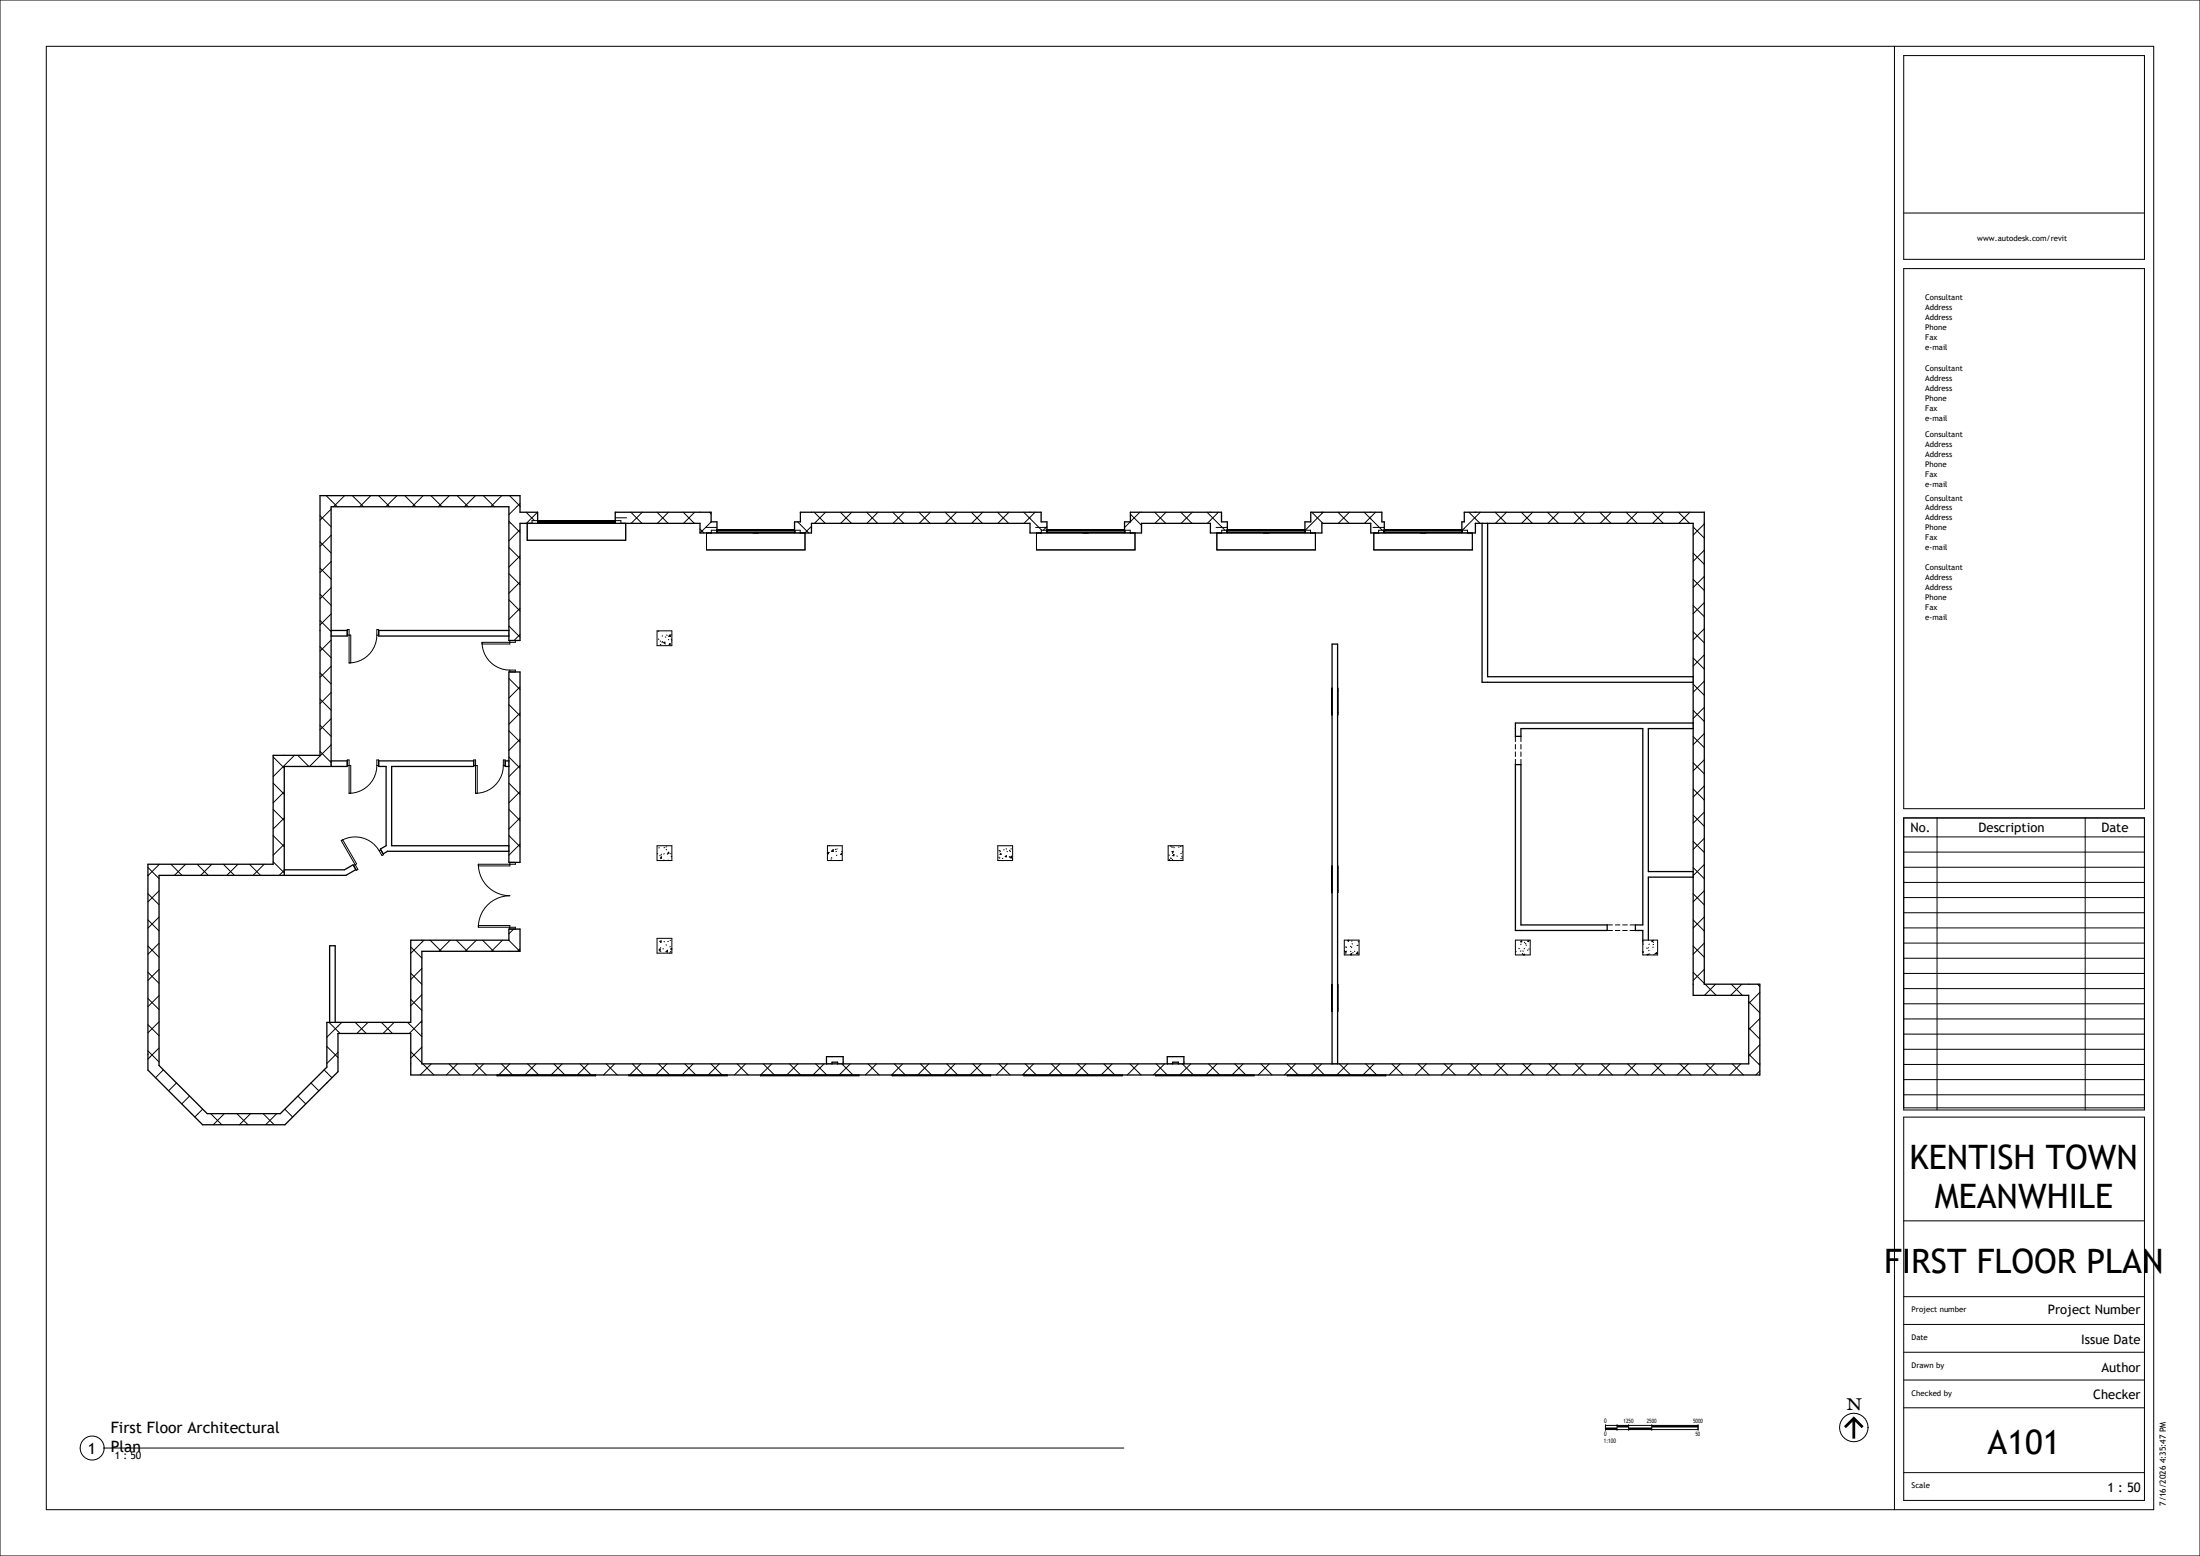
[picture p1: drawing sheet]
<svg xmlns="http://www.w3.org/2000/svg" width="1188mm" height="840mm" viewBox="0 0 1188 840" stroke-linecap="round" stroke-linejoin="round" font-family="sans-serif">
<g fill="none" stroke="#000" stroke-width=".54">
<path d="M0 0h1188v840h-1188zM25 25h1138v790h-1138zM1023 25v790M1028 30h130v110h-130zM1028 115h130M1028 145h130v292h-130zM173 278l6 6M176 268l6 6M179 275l-6 6M186 268l-6 6M190 268l6 6M200 268l-6 6"/>
<path d="M204 268l6 6M214 268l-6 6M219 268l6 6M228 268l-6 6M233 268l6 6M243 268l-6 6M247 268l6 6M257 268l-6 6M261 268l6 6M271 268l-6 6M275 268l6 5M281 272l-6 6"/>
<path d="M284 277l5 4M290 277l-6 6M332 280h6M333 277h-1M341 277l6 6M347 277l-6 6M355 277l6 6M361 277l-6 6M369 277l6 6M375 277l-6 6M383 277h1M440 277l6 6"/>
<path d="M446 277l-6 6M454 277l6 6M460 277l-6 6M468 277l6 6M474 277l-6 6M482 277l6 6M488 277l-6 6M496 277l6 6M502 277l-6 6M510 277l6 6M517 277l-6 6M524 277l6 6"/>
<path d="M531 277l-6 6M539 277l6 6M545 277l-6 6M553 277l9 9M559 277l-6 6M610 278l6 6M616 277l-9 8M623 277l6 6M630 277l-6 6M638 277l6 6M644 277l-6 6M652 277l9 9"/>
<path d="M658 277l-6 6M708 277l6 6M715 277l-10 9M722 277l6 6M729 277l-6 6M737 277l9 9M743 277l-6 6M793 277l6 6M799 277l-9 9M807 277l6 6M813 277l-6 6M821 277l6 6"/>
<path d="M828 277l-6 6M836 277l6 6M842 277l-6 6M850 277l6 6M856 277l-6 6M864 277l6 6M870 277l-6 6M878 277l6 6M884 277l-6 6M892 277l6 6M898 277l-6 6M906 277l6 6"/>
<path d="M912 277l-6 6M173 293l6 6M179 289l-6 6M275 296l6 6M275 281l6 6M281 286l-6 6M285 283h53v9h-53zM287 283v-2h48v2M290 282h.1M290 281v2M290 282h42M310 282h.1"/>
<path d="M310 282h3M313 282h.1M332 282h.1M332 281v2M378 286l2 2M381 285h6M381 288h54v9h-54zM384 282l-6 6M384 288v-2h48v2M387 287h.1M387 286v2M387 287h42"/>
<path d="M407 288h.1M407 288h3M410 288h.1M429 287h.1M429 286v2M431 282l6 6M438 284l-3 4M559 285h6M560 288h53v9h-53zM562 287v1M562 288v-2h48v2M565 287h.1"/>
<path d="M565 284l-2 2M565 287h42M565 286v2M585 288h.1M585 288h3M588 288h.1M607 287h.1M607 286v2M657 285h6M657 288h53v9h-53zM660 288v-2h48v2M663 287h.1"/>
<path d="M663 286h-1M663 287h42M663 286v2M682 288h.1M682 288h3M685 288h.1M705 287h.1M705 286v2M741 285h6M742 288h53v9h-53zM744 288v-2h48v2M747 287h.1"/>
<path d="M747 286h.1M747 287h42M747 286v2M767 288h.1M767 288h3M770 288h.1M789 287h.1M789 286v2M800 283h3M914 299l6 6M914 284l6 6M920 283l-6 6"/>
<path d="M920 297l-6 6M173 307l6 6M179 303l-6 6M179 317l-6 6M275 310l6 6M281 300l-6 6M281 314l-6 6M914 313l6 6M920 311l-6 6M173 335l6 6M173 321l6 6M179 331l-6 6"/>
<path d="M187 340v3h2v15h-1v-18zM203 340h1v3h-1zM275 338l6 6M275 324l6 6M281 328l-6 6M914 327l6 6M920 325l-6 6M920 339l-6 6M173 349l6 6M179 346l-6 6M179 360l-6 6M179 340v3"/>
<path d="M203 343a15 15 0 0 1-15 15M260 347a15 15 0 0 0 15 15M260 347h18v-1h-3v2h-15zM275 340v3M281 343l-3 3M355 341h8v8h-8zM355 345h1M356 341h-1M357 346h.1M357 348h.1M358 346v1M358 347h-1"/>
<path d="M358 343h.1M358 347h1zM359 348h.1M360 344h-1M360 343h.1M361 345h.1M362 347v1h-1zM362 343v1l-1-1zM362 344h.1M362 345h1M363 343h.1M363 346h.1"/>
<path d="M914 355l6 6M914 341l6 6M920 354l-6 6M173 377l6 6M173 363l6 6M179 374l-6 6M275 366l6 6M275 362h3v1h-3zM281 371l-6 6M719 372h.1M719 372v14M719 373h.1"/>
<path d="M722 372v14zM722 373h.1M914 369l6 6M914 365v3M920 368l-6 6M173 392l6 6M179 388l-6 6M275 395l6 6M275 380l6 6M281 385l-6 6M281 399l-6 6M719 386h.1"/>
<path d="M719 385h.1M722 385h.1M818 398v2M821 398v2M914 398l6 6M914 383l6 6M914 390v3M920 382l-6 6M920 396l-6 6M147 409l6 6M159 408l-12 11M161 408l6 6"/>
<path d="M173 406l6 6M179 402l-12 12M179 411v3M187 410v3h2v15h-1v-18zM203 413a15 15 0 0 1-15 15M203 410h1v3h-1zM256 410v3h2v15h-1v-18zM272 413a15 15 0 0 1-15 15M272 410h1v3h-1zM275 409l6 6M275 411v3M281 413l-6 6"/>
<path d="M818 402v2M818 406v2M818 410v3M821 402v2M821 406v2M821 410v3M914 412l6 6M920 410l-6 6M147 437l6 6M147 423l6 6M153 427l-6 6M275 437l6 6"/>
<path d="M275 423l6 6M281 427l-6 6M914 426l6 6M920 424l-6 6M920 438l-6 6M147 451l6 6M153 442l-6 6M153 456l-6 6M184 454a15 15 0 0 1 21 5M184 454l1-1 8 13-2 1 1 3 1-1zM205 459h1l1 2-1 1zM275 451l6 6"/>
<path d="M275 457v3M281 442l-6 6M281 456l-6 6M355 457h8v8h-8zM356 458h.1M359 457v1M360 459h.1M360 457h.1M447 457h8v8h-8zM447 459h.1M448 457h.1M449 459v1"/>
<path d="M450 459v1l-1-1zM451 458v1M452 460h-1M452 458h.1M454 460h1M539 457h8v8h-8zM540 459h-1M540 459h.1M540 460h.1M542 459h.1M543 458h1M544 460h.1"/>
<path d="M545 459h.1M545 460h1M546 458h.1M631 457h8v8h-8zM632 457h.1M633 457h.1M633 460h1h-1zM634 458h.1M637 457h-1M637 457h1M638 457h.1M639 460h-1"/>
<path d="M914 454l6 6M914 440l6 6M920 453l-6 6M1028 442h130v156h-130zM80 468l6 6M86 467l-6 6M92 467l6 6M100 467l-6 6M106 467l6 6M114 467l-6 6M121 467l6 6M128 467l-6 6"/>
<path d="M135 467l6 6M143 467l-6 6M147 465l6 6M153 470l-2 3M153 470v3M258 467a17 17 0 0 0 17 17 17 17 0 0 0-17 17M275 465v1M275 466v1h-17M275 466h3v1h-20M355 461h.1M356 462h.1M357 463h.1"/>
<path d="M357 462h.1M357 461h.1M359 464h-1M359 461h-1M360 461h1M361 464h.1M361 460v1zM362 461h.1M362 462l1 1M447 460v1M448 460h.1M449 463h.1"/>
<path d="M449 464h.1M452 462h.1M453 465h.1M454 461h1h-1zM540 463h-1M540 463h.1M540 461h1h-1zM541 463l1 1M543 462v1zM543 462h.1M545 462v1M546 462v1h-1z"/>
<path d="M547 464h.1M631 465l1-1v1M632 462h-1M632 463h.1M633 464h.1M633 460v1M634 461v1h-1zM634 461h.1M635 462h1M638 463v1M638 461h.1M638 462h.1"/>
<path d="M638 463h.1M719 468v14M719 468h.1M719 469h.1M722 468v14zM722 469h.1M914 468l6 6M914 471v3M920 467l-6 6M80 497l6 6M80 482l6 6M86 481l-6 6"/>
<path d="M86 495l-6 6M258 500h17v2h3v-1h-20zM719 482h.1M719 481h.1M722 481h.1M868 499h3M872 499h3M876 499h3M880 499h3M914 497l6 6M914 482l6 6M920 481l-6 6"/>
<path d="M920 495l-6 6M80 511l6 6M86 509l-6 6M222 511l6 6M229 508l-7 7M232 508l6 6M243 508l-6 6M246 508l6 6M257 508l-6 6M261 508l6 6M271 508l-6 6M275 508l6 6"/>
<path d="M277 502l-2 2M281 512l-2 2M355 507h8v8h-8zM356 513h.1M356 508h1v1zM356 512v1zM357 513v1M357 512h.1M357 508h.1M357 509h.1M358 512h.1M359 508h.1"/>
<path d="M360 510h.1M360 513l1 1h-1zM361 508h.1M362 514v1M362 511h.1M362 514h.1M362 512h.1M362 508h.1M363 512h-1l1 1M726 508h8v8h-8zM726 513h.1M726 514h1z"/>
<path d="M727 511v1M727 515h-1M727 511h.1M728 508h.1M729 514h.1M729 511h.1M730 515h-1zM730 515h.1M730 511h.1M730 509v1M730 508h.1M731 514h-1"/>
<path d="M731 513l1 1M733 510h.1M733 514v1h-1zM733 508h1M818 511h.1M818 508h8v8h-8zM819 514h-1M820 512h.1M821 513h.1M821 510h.1M822 508h.1M822 508h-1z"/>
<path d="M822 515h.1M822 513l1 1M823 516v-1v1M823 515v1M823 512h.1M823 509h.1M824 509h.1M824 510h.1M825 508h1h-1zM825 513h.1M826 512h.1M868 502h3"/>
<path d="M872 502h3M876 502h3M880 502h3M887 514h.1M887 508h8v8h-8zM887 510h.1M889 512h.1M890 516v-1v1M890 515h.1M890 512h.1M890 513h.1M891 510h-1"/>
<path d="M891 515h.1M892 508h1h-1zM893 510h.1M893 509h.1M893 511h-1M893 508h.1M893 515v1M894 515h.1M894 514l1 1h-1zM914 511l6 6M920 509l-6 6M80 539l6 6"/>
<path d="M80 525l6 6M86 523l-6 6M86 537l-6 6M222 539l6 6M222 525l6 6M228 523l-6 6M228 537l-6 6M719 532v14M719 532h.1M719 533h.1M722 532v14zM722 533h.1"/>
<path d="M914 525l6 6M920 523l-6 6M921 531l6 6M926 531l-6 6M935 531l6 6M941 531l-6 6M949 531l1 2M950 536l-6 6M80 553l6 6M86 552l-6 6M178 552l6 6M178 552h3"/>
<path d="M185 552l-9 8M192 552l6 6M199 552l-6 6M206 552l6 6M213 552l-6 6M220 552l8 8M228 551l-7 7M719 546h.1M719 545h.1M722 545h.1M944 555l6 6M944 541l6 6"/>
<path d="M950 550l-6 6M80 567l6 6M86 566l-6 6M88 578l-4 4M175 578l4 4M176 565l6 6M182 568l-6 6M222 568l6 6M228 565l-6 6M228 574l6 6M233 574l-6 6M242 574l6 6"/>
<path d="M247 574l-6 6M257 574l6 6M261 574l-6 6M271 574l6 6M275 574l-6 6M285 574l6 6M289 574l-6 6M299 574l6 6M304 574l-6 6M313 574l6 6M318 574l-6 6M327 574l6 6"/>
<path d="M332 574l-6 6M341 574l6 6M346 574l-6 6M356 574l6 6M360 574l-6 6M370 574l6 6M374 574l-6 6M384 574l6 6M388 574l-6 6M398 574l6 6M403 574l-6 6M412 574l6 6"/>
<path d="M417 574l-6 6M426 574l6 6M431 574l-6 6M440 574l6 6M445 574l-6 6M446 574h3M452 574h3M455 574l6 6M459 574l-6 6M469 574l6 6M473 574l-6 6M483 574l6 6"/>
<path d="M487 574l-6 6M497 574l6 6M502 574l-6 6M511 574l6 6M516 574l-6 6M525 574l6 6M530 574l-6 6M539 574l6 6M544 574l-6 6M554 574l6 6M558 574l-6 6M568 574l6 6"/>
<path d="M572 574l-6 6M582 574l6 6M586 574l-6 6M596 574l6 6M601 574l-6 6M610 574l6 6M615 574l-6 6M624 574l6 6M629 574l-6 6M630 574h3M636 574h3M638 574l6 6"/>
<path d="M643 574l-6 6M653 574l6 6M657 574l-6 6M667 574l6 6M671 574l-6 6M681 574l6 6M685 574l-6 6M695 574l6 6M700 574l-6 6M709 574l6 6M714 574l-6 6M719 574h3"/>
<path d="M723 574l6 6M728 574l-6 6M737 574l6 6M742 574l-6 6M752 574l6 6M756 574l-6 6M766 574l6 6M770 574l-6 6M780 574l6 6M784 574l-6 6M794 574l6 6M799 574l-6 6"/>
<path d="M808 574l6 6M813 574l-6 6M822 574l6 6M827 574l-6 6M836 574l6 6M841 574l-6 6M851 574l6 6M855 574l-6 6M865 574l6 6M869 574l-6 6M879 574l6 6M883 574l-6 6"/>
<path d="M893 574l6 6M898 574l-6 6M907 574l6 6M912 574l-6 6M921 574l6 6M926 574l-6 6M935 574l6 6M940 574l-6 6M944 569l6 6M950 564l-6 6M950 578l-2 2M95 585l-4 4"/>
<path d="M102 592l-4 4M109 599l-4 4M154 599l4 4M161 592l4 4M168 585l4 4M114 601l6 6M121 601l-6 6M128 601l6 6M135 601l-6 6M142 601l6 6M149 601l-6 6M1028 603h130v207h-130z"/>
<path d="M1028 659h130M1028 700h130M1028 715h130M1028 730h130M1028 760h130M1028 745h130M867 769v3M867 769h50M867 772h50M873 769v3M879 769v3M892 769v3"/>
<path d="M917 769v3M1028 795h130"/>
<circle cx="1001" cy="771" r="8"/>
</g>
<g fill="none" stroke="#000" stroke-width=".7">
<path d="M287 283h-6v63h-6v-3h-71v-3h71v-66h-96v66h8v3h-8v68h8v3h-34v56h33l5-3 1 2-5 4h-101v102l26 26h39l25-25v-24h2v-41h3v41h41v-44h53v-6h6v12h-53v60h218v-4h9v4h175v-4h9v4h80v-226h3v226h222v-37h-30v-63h-24v34M290 281v-4h-9v-9h-108v140h-26v59h-67v111l29 29h45l28-28v-21h40v22h728v-49h-30v-254h-129v5h-2v4M332 281v-4h52v5h3v4M335 283h43v5h6M429 286v-4h3v-5h130v5h3v4M432 288h6v-5h118v5h6M607 286v-4h3v-5h50v5h3v4M610 288h6v-5h38v5h6M705 286v-4h3v-5h38v5h1v4M708 288h6v-5h26v5h4M792 288h5v-5h3v85h114v22h-96v8h3v-5h66v106h-4v3h4v7M803 283h111v82h-111z"/>
<path d="M890 393h24v78h-24zM204 411h52v3h-45v43h64v-43h-2v-3h2v-48h6v103h-6v-6h-66l-2 1-2-3 3-1v-43h-4zM818 413h3v86h47v3h-50zM449 573h3v1h-3zM633 573h3v1h-3zM268 580h54M340 580h53M411 580h53M482 580h53M553 580h53M624 580h53M695 580h53"/>
</g>
<g fill="#000">
<path d="M1001 765l5 5-1 1-3-4v10h-2v-10l-3 4-1-1z"/>
<path d="M867 771v1h6v-1zM879 771v1h13v-1z"/>
<path d="M873 769v2h6v-2zM892 769v2h25v-2z"/>
</g>
<g fill="#fff">
<path d="M1068 126h48v5h-48z"/>
<path d="M1032 799h10v5h-10z"/>
<path d="M1032 749h22v5h-22z"/>
<path d="M1032 734h18v5h-18z"/>
<path d="M1032 719h9v5h-9z"/>
<path d="M1032 704h30v5h-30z"/>
<path d="M1040 158h20v5h-20z"/>
<path d="M1040 163h14v6h-14z"/>
<path d="M1040 169h14v5h-14z"/>
<path d="M1040 174h11v5h-11z"/>
<path d="M1040 179h6v6h-6z"/>
<path d="M1040 185h12v5h-12z"/>
<path d="M1040 196h20v6h-20z"/>
<path d="M1040 202h14v5h-14z"/>
<path d="M1040 207h14v5h-14z"/>
<path d="M1040 212h11v6h-11z"/>
<path d="M1040 218h6v5h-6z"/>
<path d="M1040 223h12v5h-12z"/>
<path d="M1040 266h20v5h-20z"/>
<path d="M1040 271h14v6h-14z"/>
<path d="M1040 277h14v5h-14z"/>
<path d="M1040 282h11v5h-11z"/>
<path d="M1040 287h6v6h-6z"/>
<path d="M1040 293h12v5h-12z"/>
<path d="M1040 232h20v5h-20z"/>
<path d="M1040 237h14v6h-14z"/>
<path d="M1040 243h14v5h-14z"/>
<path d="M1040 248h11v5h-11z"/>
<path d="M1040 253h6v6h-6z"/>
<path d="M1040 259h12v5h-12z"/>
<path d="M1040 304h20v5h-20z"/>
<path d="M1040 309h14v5h-14z"/>
<path d="M1040 314h14v6h-14z"/>
<path d="M1040 320h11v5h-11z"/>
<path d="M1040 325h6v5h-6z"/>
<path d="M1040 330h12v6h-12z"/>
</g>
<g fill="none" stroke="#000" stroke-width=".54">
<path d="M1028 442h130v157h-130zM1028 460h130M1028 452h130M1046 442v157M1126 442v157M1028 476h130M1028 468h130M1028 493h130M1028 485h130M1028 517h130M1028 509h130M1028 501h130"/>
<path d="M1028 534h130M1028 525h130M1028 558h130M1028 550h130M1028 542h130M1028 575h130M1028 566h130M1028 591h130M1028 583h130M56 782h551"/>
<circle cx="50" cy="782" r="6"/>
</g>
<g font-size="18.2">
<text x="1031" y="631">KENTISH TOWN</text>
<text x="1045" y="652">MEANWHILE</text>
<text x="1017" y="687">FIRST FLOOR PLAN</text>
<text x="1073" y="785">A101</text>
</g>
<text font-size="9.2" x="997" y="761">N</text>
<g font-size="8.5">
<text x="60" y="773">First Floor Architectural</text>
<text x="47" y="785">1</text>
<text x="60" y="784">Plan</text>
</g>
<g font-size="7.1">
<text x="1032" y="449">No.</text>
<text x="1068" y="449">Description</text>
<text x="1135" y="449">Date</text>
<text x="1106" y="710">Project Number</text>
<text x="1124" y="725">Issue Date</text>
<text x="1135" y="740">Author</text>
<text x="1130" y="755">Checker</text>
<text x="1138" y="805">1 : 50</text>
</g>
<text font-size="5.6" x="62" y="788">1 : 50</text>
<text font-size="4.6" x="1169" y="813" transform="rotate(-90 1169 813)">7/16/2026 4:35:47 PM</text>
<g font-size="4.2">
<text x="1068" y="130">www.autodesk.com/revit</text>
<text x="1040" y="162">Consultant</text>
<text x="1040" y="167">Address</text>
<text x="1040" y="173">Address</text>
<text x="1040" y="178">Phone</text>
<text x="1040" y="183">Fax</text>
<text x="1040" y="189">e-mail</text>
<text x="1040" y="200">Consultant</text>
<text x="1040" y="206">Address</text>
<text x="1040" y="211">Address</text>
<text x="1040" y="216">Phone</text>
<text x="1040" y="222">Fax</text>
<text x="1040" y="227">e-mail</text>
<text x="1040" y="236">Consultant</text>
<text x="1040" y="241">Address</text>
<text x="1040" y="247">Address</text>
<text x="1040" y="252">Phone</text>
<text x="1040" y="257">Fax</text>
<text x="1040" y="263">e-mail</text>
<text x="1040" y="270">Consultant</text>
<text x="1040" y="276">Address</text>
<text x="1040" y="281">Address</text>
<text x="1040" y="286">Phone</text>
<text x="1040" y="292">Fax</text>
<text x="1040" y="297">e-mail</text>
<text x="1040" y="308">Consultant</text>
<text x="1040" y="313">Address</text>
<text x="1040" y="319">Address</text>
<text x="1040" y="324">Phone</text>
<text x="1040" y="329">Fax</text>
<text x="1040" y="335">e-mail</text>
<text x="1032" y="708">Project number</text>
<text x="1032" y="723">Date</text>
<text x="1032" y="738">Drawn by</text>
<text x="1032" y="753">Checked by</text>
<text x="1032" y="803">Scale</text>
</g>
<g font-size="3.4">
<text x="866" y="768">0</text>
<text x="866" y="779">1:100</text>
<text x="866" y="775">0</text>
</g>
<g font-size="3.2">
<text x="877" y="768">1250</text>
<text x="889" y="768">2500</text>
<text x="914" y="768">5000</text>
<text x="916" y="775">50</text>
</g>
</svg>
